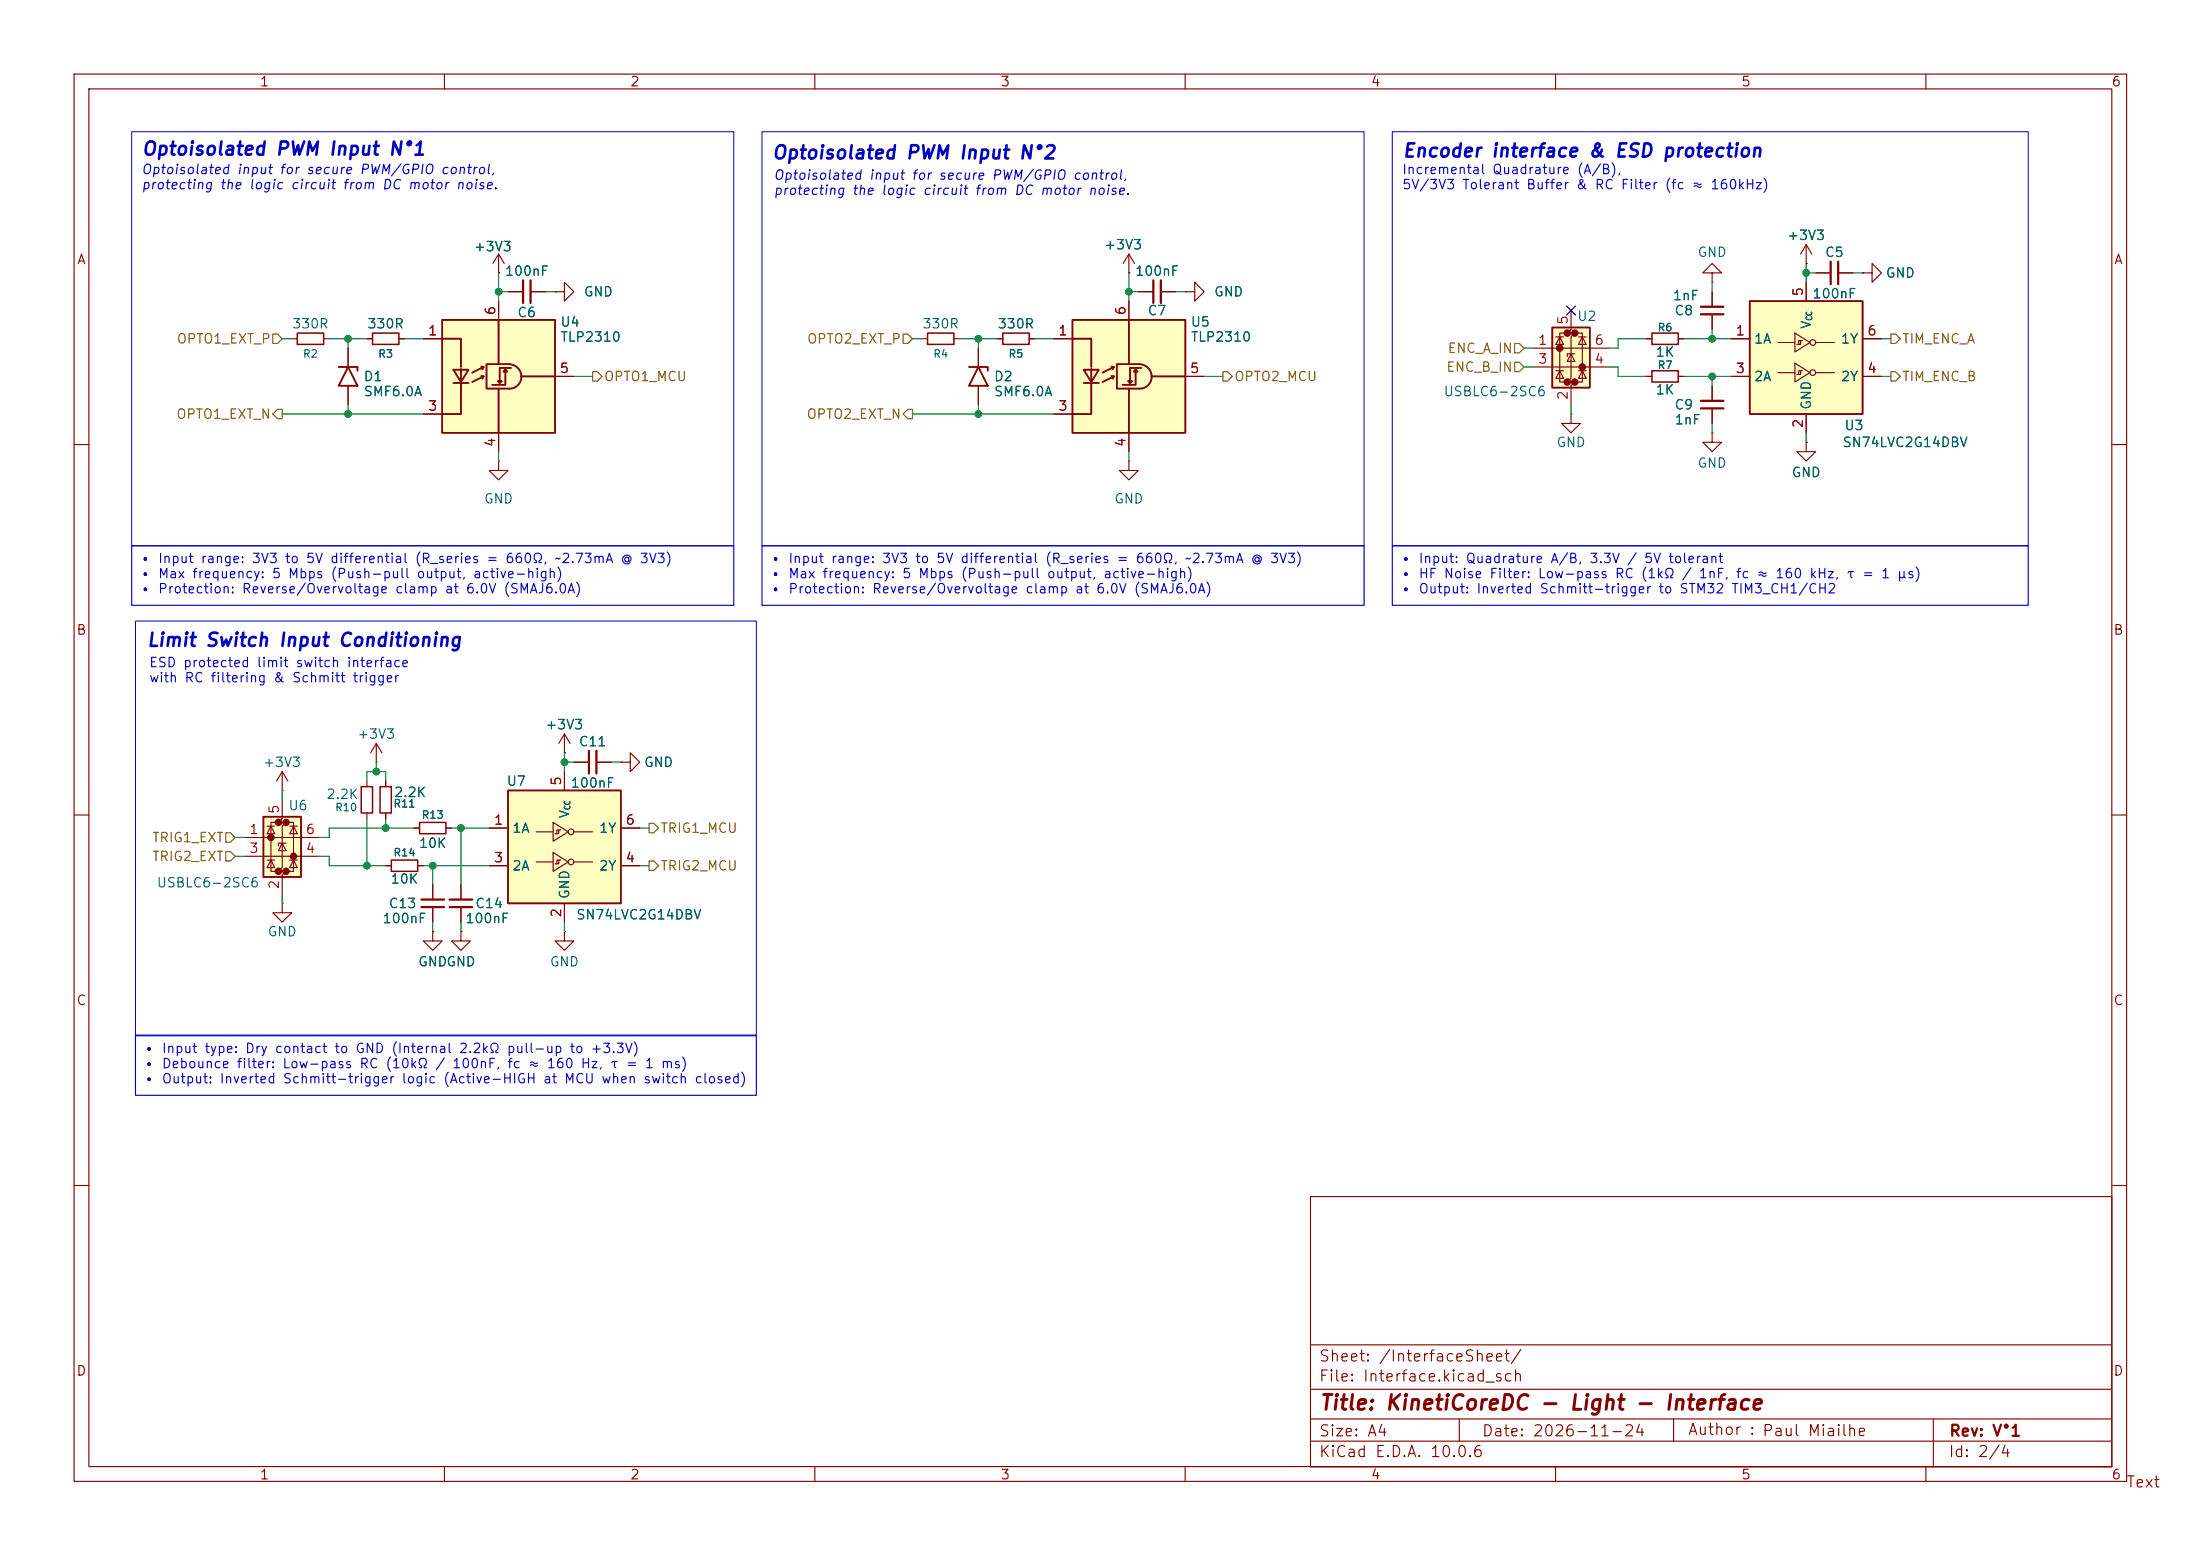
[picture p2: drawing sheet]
<svg xmlns="http://www.w3.org/2000/svg" width="297mm" height="210mm" viewBox="0 0 297 210" stroke-linecap="round" stroke-linejoin="round" font-family="sans-serif">
<g fill="none" stroke="#840000" stroke-width=".15">
<path d="M10 10h277.1v189.9h-277.1zM12 12h273.1v185.9h-273.1zM60 10v2M110 10v2M160 10v2M210 10v2M260 10v2M10 60h2M285.1 60h1.9M10 110h2M285.1 110h1.9M10 160h2"/>
<path d="M176.9 161.5h108.2v36.5h-108.2zM285.1 160h1.9M60 198v2M110 198v2M160 198v2M177 194.5h108M177 191.5h108M177 187.5h108M177 181.5h108M197 191.5v3M210 198v2M225.9 191.5v3"/>
<path d="M260 198v2M261 191.5v6.5"/>
</g>
<path d="M59.7 43.2h15.2v15.2h-15.2z" fill="#ffffc2"/>
<g fill="none" stroke="#840000" stroke-width=".25">
<path d="M59.7 43.2h15.2v15.2h-15.2zM59.7 45.7h2.5v3.8M61.2 49.9h2l-1 1.7zM61.2 51.7h2M62.2 51.7v4.2h-2.5M62.2 49.8v1.8M65 49.5h.3M65 50.7l.3 .1M65.3 49.5l-1.5 .8M65.3 50.8l-1.5 .8M65.3 49.5l-.2 .3M65.3 50.8l-.2 .3"/>
<path d="M67.3 43.2v5.9M67.3 52.5v5.9M68.2 49.9v2h-1.8M68.2 49.9l.3 .3h-.5zM69 49.7h-1.5v2l.2-.3h-.5l.3 .3M70.4 50.8a1.71 1.71 0 0 0-1.7-1.7h-3v3.4h3a1.59 1.59 0 0 0 1.7-1.7h4.5"/>
</g>
<g fill="none" stroke="#840000" stroke-width=".15">
<path d="M245.1 36.8h2M248.2 36.8h2M57.1 45.7h2.6M57.1 55.9h2.6M67.3 40.6v2.6M67.3 58.4v2.6M74.9 50.8h2.6M38.1 106.7h.1M38.1 104.1l-.8 1.3M38.1 104.1l.8 1.3M38.1 104.1v2.6M49.5 105.4v.8"/>
<path d="M49.5 109.7v.8M38.1 121.9v1.3h1.3l-1.3 1.3-1.3-1.3h1.3M38.1 121.9h.1M62.2 125.7v1.3h1.3l-1.3 1.3-1.2-1.3h1.2M62.2 125.7h.1"/>
</g>
<path d="M247.1 35.3v3.1M248.2 35.3v3.1" fill="none" stroke="#840000" stroke-width=".3"/>
<path d="M48.8 106.2h1.5v3.5h-1.5z" fill="none" stroke="#840000" stroke-width=".2"/>
<path d="M68.6 106.7h15.2v15.2h-15.2z" fill="#ffffc2"/>
<path d="M130.8 49.5h2.5v.5M132.1 49.5l1.2 2.6h-2.5zM68.6 106.7h15.2v15.2h-15.2z" fill="none" stroke="#840000" stroke-width=".25"/>
<g fill="none" stroke="#840000" stroke-width=".15">
<path d="M152.4 36.8h.1M152.4 34.3l-.8 1.3M152.4 34.3l.8 1.3M152.4 34.3v2.5M153.7 39.4h2M156.7 39.4h2M124.5 45.7h.7M128.8 45.7h.7M132.1 47v2.5M132.1 52.1v2.5M134.6 45.7h.8M138.9 45.7h.8"/>
<path d="M67.3 62.2v1.3h1.3l-1.3 1.3-1.3-1.3h1.3M67.3 62.2h.1M50.8 102.9h.1M50.8 100.3l-.8 1.3M50.8 100.3l.8 1.3M50.8 100.3v2.6M52.1 116.8h.7M52.1 105.4v.8M52.1 109.7v.8M55.9 111.8h.7M56.4 116.8h.7M58.4 119.4v2"/>
<path d="M60.2 111.8h.8M62.2 119.4v2M66 111.8h2.6M66 116.8h2.6M72.4 112.3h2.3M72.4 116.3h2.3M74.7 111l2 1.3-2 1.2zM74.7 115.1l2 1.2-2 1.3zM74.9 112.5h.5v-.5h-.2v.5M74.9 116.6h.5v-.5h-.2v.5M75.4 112h.3M75.4 116.1h.3"/>
<path d="M76.2 104.1v2.6M77.5 112.3h2.5M77.5 116.3h2.5M83.8 111.8h2.6M83.8 116.8h2.6M58.4 125.7v1.3h1.3l-1.3 1.3-1.3-1.3h1.3M58.4 125.7h.1M58.4 122.4v2.1M62.2 122.4v2.1M76.2 121.9v2.6"/>
<circle cx="77.1" cy="112.3" r=".38"/>
<circle cx="77.1" cy="116.3" r=".38"/>
</g>
<path d="M155.7 37.8v3.1M156.7 37.8v3.1M56.9 122.4h3M56.9 121.4h3M60.7 122.4h3.1M60.7 121.4h3.1" fill="none" stroke="#840000" stroke-width=".3"/>
<path d="M125.2 45h3.6v1.5h-3.6zM135.4 45h3.5v1.5h-3.5zM51.3 106.2h1.5v3.5h-1.5zM52.8 116.1h3.6v1.5h-3.6zM56.6 111h3.6v1.5h-3.6z" fill="none" stroke="#840000" stroke-width=".2"/>
<path d="M35.6 110.2h5v8.2h-5z" fill="#ffffc2"/>
<g fill="#840000" stroke="#840000" stroke-width=".51">
<circle cx="36.6" cy="113" r=".25"/>
<circle cx="37.6" cy="111" r=".25"/>
<circle cx="37.6" cy="117.6" r=".25"/>
<circle cx="38.6" cy="111" r=".25"/>
<circle cx="38.6" cy="117.6" r=".25"/>
<circle cx="39.6" cy="115.6" r=".25"/>
</g>
<g fill="none" stroke="#840000" stroke-width=".15">
<path d="M67.3 36.8h.1M67.3 34.3l-.8 1.3M67.3 34.3l.8 1.3M67.3 34.3v2.5M68.6 39.4h2M71.6 39.4h2.1M74.9 39.4h1.3v-1.3l1.3 1.3-1.3 1.2v-1.2M74.9 39.4h.1M231.1 39.4v2M39.4 45.7h.7M43.7 45.7h.7M47 47v2.5"/>
<path d="M47 52.1v2.5M49.5 45.7h.8M53.8 45.7h.8M222.2 45.7h.8M222.2 50.8h.8M226.6 45.7h.7M226.6 50.8h.7M231.1 42.4v2.1M243.8 59.7v1.3h1.3l-1.3 1.2-1.2-1.2h1.2M243.8 59.7h.1M76.2 99.1l-.8 1.2M76.2 99.1l.8 1.2"/>
<path d="M76.2 99.1v2.5M33 113h10.2M33 115.6h10.2M36.1 116.1h1M36.1 111.5h1M36.6 111.5l.5 1h-1zM36.6 116.1l.5 1h-1zM37.6 111h-1v6.6h1M38.1 108v2.5l-.5 .5h1l-.5 .5v5.6l-.5 .5h1l-.5 .5v2.6M38.1 113.8l.5 1h-1zM38.6 113.8h-1v.4M38.6 111h1v6.6h-1"/>
<path d="M39.1 116.1h1M39.1 111.5h1M39.6 111.5l.5 1h-1zM39.6 116.1l.5 1h-1zM76.2 101.6h.1M77.5 102.9h2M80.5 102.9h2M83.8 102.9h1.3v-1.3l1.3 1.3-1.3 1.2v-1.2M83.8 102.9h.1M76.2 125.7v1.3h1.3l-1.3 1.3-1.3-1.3h1.3M76.2 125.7h.1"/>
</g>
<path d="M45.7 49.5h2.6v.5M47 49.5l1.3 2.6h-2.6zM35.6 110.2h5v8.2h-5z" fill="none" stroke="#840000" stroke-width=".25"/>
<path d="M70.6 37.8v3.1M71.6 37.8v3.1M229.6 41.4h3.1M229.6 42.4h3.1M79.5 101.3v3.1M80.5 101.3v3.1" fill="none" stroke="#840000" stroke-width=".3"/>
<path d="M40.1 45h3.6v1.5h-3.6zM50.3 45h3.5v1.5h-3.5zM223 45h3.6v1.5h-3.6zM223 50h3.6v1.6h-3.6z" fill="none" stroke="#840000" stroke-width=".2"/>
<path d="M144.8 43.2h15.2v15.2h-15.2z" fill="#ffffc2"/>
<g fill="none" stroke="#840000" stroke-width=".25">
<path d="M144.8 43.2h15.2v15.2h-15.2zM144.8 45.7h2.5v3.8M146.3 49.9h2l-1 1.7zM146.3 51.7h2M147.3 51.7v4.2h-2.5M147.3 49.8v1.8M150.1 49.5h.3M150.1 50.7l.3 .1M150.4 49.5l-1.6 .8M150.4 50.8l-1.6 .8M150.4 49.5l-.2 .3M150.4 50.8l-.2 .3"/>
<path d="M150.8 49.1h3a1.65 1.65 0 0 1 1.7 1.7 1.65 1.65 0 0 1-1.7 1.7h-3zM152.4 43.2v5.9M152.4 52.5v5.9M153.1 50.2l.2-.3 .3 .3zM153.3 49.9v2h-1.8M154.1 49.7h-1.5v2l.2-.3h-.5l.3 .3M155.5 50.8h4.5"/>
</g>
<g fill="none" stroke="#840000" stroke-width=".15">
<path d="M160 39.4h1.3v-1.3l1.3 1.3-1.3 1.2v-1.2M160 39.4h.1M142.2 45.7h2.6M142.2 55.9h2.6M152.4 40.6v2.6M152.4 58.4v2.6M160 50.8h2.6M212.1 55.9v1.3h1.3l-1.3 1.2-1.3-1.2h1.3M212.1 55.9h.1M231.1 58.4v1.3h1.3l-1.3 1.3-1.2-1.3h1.2M231.1 58.4h.1M231.1 52.1v2"/>
<path d="M231.1 55.1v2.1M152.4 62.2v1.3h1.3l-1.3 1.3-1.3-1.3h1.3M152.4 62.2h.1"/>
</g>
<path d="M229.6 55.1h3.1M229.6 54.1h3.1" fill="none" stroke="#840000" stroke-width=".3"/>
<path d="M209.5 44.2h5.1v8.1h-5.1z" fill="#ffffc2"/>
<g fill="#840000" stroke="#840000" stroke-width=".51">
<circle cx="210.6" cy="47" r=".25"/>
<circle cx="211.6" cy="45" r=".25"/>
<circle cx="211.6" cy="51.6" r=".25"/>
<circle cx="212.6" cy="45" r=".25"/>
<circle cx="212.6" cy="51.6" r=".25"/>
<circle cx="213.6" cy="49.5" r=".25"/>
</g>
<g fill="none" stroke="#840000" stroke-width=".15">
<path d="M231.1 36.8h1.3l-1.3-1.2-1.2 1.2h1.2v1.3M231.1 38.1h.1M207 47h10.2M207 49.5h10.2M210.1 50h1M210.1 45.5h1M210.6 45.5l.5 1h-1zM210.6 50l.5 1.1h-1zM211.6 45h-1v6.6h1M212.1 41.9v2.6l-.5 .5h1l-.5 .5v5.6l-.5 .5h1l-.5 .5v2.5M212.1 47.8l.5 1h-1zM212.6 47.8h-1v.3"/>
<path d="M212.6 45h1v6.6h-1M213.1 50h1M213.1 45.5h1M213.6 45.5l.5 1h-1zM213.6 50l.5 1.1h-1z"/>
</g>
<path d="M209.5 44.2h5.1v8.1h-5.1z" fill="none" stroke="#840000" stroke-width=".25"/>
<path d="M236.2 40.6h15.3v15.3h-15.3z" fill="#ffffc2"/>
<path d="M236.2 40.6h15.3v15.3h-15.3z" fill="none" stroke="#840000" stroke-width=".25"/>
<g fill="none" stroke="#840000" stroke-width=".15">
<path d="M67.3 36.8h.1M68.6 39.4h2M71.6 39.4h2.1M74.9 39.4h.1M152.4 36.8h.1M153.7 39.4h2M156.7 39.4h2M160 39.4h.1M231.1 39.4v2M243.8 35.6h.1M243.8 33v2.6M243.8 38.1v2.5"/>
<path d="M243.8 33l-.7 1.3M243.8 33l.8 1.3M245.1 36.8h2M248.2 36.8h2M251.5 36.8h1.2v-1.2l1.3 1.2-1.3 1.3v-1.3M251.5 36.8h.1M47 47v2.5M47 52.1v2.5M49.5 45.7h.8M53.8 45.7h.8M57.1 45.7h2.6M57.1 55.9h2.6"/>
<path d="M67.3 40.6v2.6M67.3 58.4v2.6M74.9 50.8h2.6M132.1 47v2.5M132.1 52.1v2.5M134.6 45.7h.8M138.9 45.7h.8M142.2 45.7h2.6M142.2 55.9h2.6M152.4 40.6v2.6M152.4 58.4v2.6M160 50.8h2.6"/>
<path d="M222.2 45.7h.8M222.2 50.8h.8M226.6 45.7h.7M226.6 50.8h.7M231.1 42.4v2.1M231.1 52.1v2M231.1 55.1v2.1M233.7 45.7h2.5M233.7 50.8h2.5M240 46.2h2.3M240 50.3h2.3M242.3 45l2 1.2-2 1.3z"/>
<path d="M242.3 49l2 1.3-2 1.3zM242.6 46.5h.5v-.5h-.3v.5M242.6 50.5h.5v-.5h-.3v.5M243.1 46h.2M243.1 50h.2M243.8 59.7h.1M243.8 55.9v2.5M245.1 46.2h2.5M245.1 50.3h2.5M251.5 45.7h2.5M251.5 50.8h2.5M52.1 116.8h.7"/>
<path d="M52.1 105.4v.8M52.1 109.7v.8M55.9 111.8h.7M56.4 116.8h.7M58.4 119.4v2M60.2 111.8h.8M62.2 119.4v2M66 111.8h2.6M66 116.8h2.6M76.2 101.6h.1M76.2 104.1v2.6M77.5 102.9h2"/>
<path d="M80.5 102.9h2M83.8 102.9h.1M83.8 111.8h2.6M83.8 116.8h2.6M58.4 125.7h.1M58.4 122.4v2.1M62.2 125.7h.1M62.2 122.4v2.1M76.2 121.9v2.6"/>
<circle cx="244.7" cy="46.2" r=".38"/>
<circle cx="244.7" cy="50.3" r=".38"/>
</g>
<g fill="none" stroke="#725600" stroke-width=".15">
<path d="M36.8 45.1h.7l.6 .6-.6 .7h-.7zM37.5 55.2h.6v1.3h-.6l-.7-.6zM80 50.2h.6l.7 .6-.7 .6h-.6zM121.9 55.9l.7-.7h.6v1.3h-.6zM121.9 45.1h.7l.6 .6-.6 .7h-.7zM165.1 50.2h.6l.7 .6-.7 .6h-.6zM204.5 48.9h.6l.6 .6-.6 .7h-.6zM204.5 46.4h.6l.6 .6-.6 .6h-.6zM255.3 45.1h.6l.6 .6-.6 .7h-.6zM255.3 50.2h.6l.6 .6-.6 .6h-.6zM30.5 112.4h.6l.6 .6-.6 .7h-.6zM30.5 114.9h.6l.6 .7-.6 .6h-.6z"/>
<path d="M87.6 116.2h.7l.6 .6-.6 .7h-.7zM87.6 111.1h.7l.6 .7-.6 .6h-.7z"/>
</g>
<g fill="none" stroke="#009600" stroke-width=".15">
<path d="M67.3 36.8v3.8M67.3 39.4h1.3M73.7 39.4h1.2M152.4 39.4h1.3M152.4 36.8v3.8M158.7 39.4h1.3M231.1 38.1v1.3M243.8 35.6v2.5M243.8 36.8h1.3M250.2 36.8h1.3M38.1 55.9h19M38.1 45.7h1.3"/>
<path d="M44.4 45.7h5.1M47 45.7v1.3M47 54.6v1.3M54.6 45.7h2.5M77.5 50.8h2.5M123.2 55.9h19M123.2 45.7h1.3M129.5 45.7h5.1M132.1 45.7v1.3M132.1 54.6v1.3M139.7 45.7h2.5M162.6 50.8h2.5"/>
<path d="M205.7 47h1.3M205.7 49.5h1.3M212.1 54.6v1.3M217.2 49.5h1.2v1.3h3.8M222.2 45.7h-3.8v1.3h-1.2M227.3 45.7h6.4M227.3 50.8h6.4M231.1 44.5v1.2M231.1 50.8v1.3M231.1 57.2v1.2M243.8 58.4v1.3M254 45.7h1.3"/>
<path d="M254 50.8h1.3M67.3 61v1.2M152.4 61v1.2M31.7 113h1.3M31.7 115.6h1.3M38.1 106.7v1.3M43.2 115.6h1.2v1.2h7.7M49.5 105.4v-1.3h2.6v1.3M49.5 110.5v6.3M50.8 102.9v1.2M52.1 110.5v1.3M55.9 111.8h-11.5v1.2h-1.2"/>
<path d="M57.1 116.8h8.9M58.4 116.8v2.6M61 111.8h5M62.2 111.8v7.6M76.2 102.9h1.3M76.2 101.6v2.5M82.5 102.9h1.3M86.4 116.8h1.2M86.4 111.8h1.2M38.1 120.7v1.2M58.4 124.5v1.2M62.2 124.5v1.2"/>
<path d="M76.2 124.5v1.2"/>
</g>
<path d="M211.5 41.3l1.2 1.2M212.7 41.3l-1.2 1.2" fill="none" stroke="#000084" stroke-width=".15"/>
<path d="M17.8 73.7h81.3v8h-81.3zM102.9 73.7h81.2v8h-81.2zM188 73.7h85.8v8h-85.8zM18.3 139.8h83.8v8h-83.8z" fill="none" stroke="#0000c2" stroke-width=".15"/>
<path d="M17.8 17.8h81.3v55.9h-81.3zM102.9 17.8h81.2v55.9h-81.2zM188 17.8h85.8v55.9h-85.8zM18.3 83.8h83.8v55.9h-83.8z" fill="none" stroke="#0000c2" stroke-width=".14"/>
<g fill="#009600" stroke="#009600" stroke-width=".14">
<circle cx="67.3" cy="39.4" r=".46"/>
<circle cx="47" cy="45.7" r=".46"/>
<circle cx="47" cy="55.9" r=".46"/>
<circle cx="152.4" cy="39.4" r=".46"/>
<circle cx="132.1" cy="45.7" r=".46"/>
<circle cx="132.1" cy="55.9" r=".46"/>
<circle cx="50.8" cy="104.1" r=".46"/>
<circle cx="62.2" cy="111.8" r=".46"/>
<circle cx="52.1" cy="111.8" r=".46"/>
<circle cx="49.5" cy="116.8" r=".46"/>
<circle cx="243.8" cy="36.8" r=".46"/>
<circle cx="231.1" cy="50.8" r=".46"/>
<circle cx="231.1" cy="45.7" r=".46"/>
<circle cx="76.2" cy="102.9" r=".46"/>
<circle cx="58.4" cy="116.8" r=".46"/>
</g>
<text font-size="2" fill="#840000" x="178" y="190.8">Title: KinetiCoreDC - Light - Interface</text>
<g font-size="1.8" fill="#0000c2">
<text x="19" y="21.4">Optoisolated PWM Input N°1</text>
<text x="104.1" y="21.9">Optoisolated PWM Input N°2</text>
<text x="189.2" y="21.7">Encoder interface &amp; ESD protection</text>
<text x="19.7" y="87.7">Limit Switch Input Conditioning</text>
</g>
<g font-size="1.5" fill="#840000">
<text x="178" y="184.1">Sheet: /InterfaceSheet/</text>
<text x="178" y="186.8">File: Interface.kicad_sch</text>
<text x="178" y="197">KiCad E.D.A. 10.0.6</text>
<text x="178" y="194.2">Size: A4</text>
<text x="200" y="194.2">Date: 2026-11-24</text>
<text x="227.8" y="194.1">Author : Paul Miailhe</text>
<text x="263" y="197">Id: 2/4</text>
<text x="263" y="194.2">Rev: V°1</text>
<text x="287" y="201.1">Text</text>
</g>
<g font-size="1.3" fill="#840000">
<text x="35" y="12">1</text>
<text x="85" y="12">2</text>
<text x="135" y="12">3</text>
<text x="185" y="12">4</text>
<text x="235" y="12">5</text>
<text x="285" y="12">6</text>
<text x="10.3" y="36">A</text>
<text x="285.3" y="36">A</text>
<text x="10.2" y="86">B</text>
<text x="285.2" y="86">B</text>
<text x="10.2" y="136">C</text>
<text x="285.2" y="136">C</text>
<text x="10.2" y="186">D</text>
<text x="285.2" y="186">D</text>
<text x="35" y="200">1</text>
<text x="85" y="200">2</text>
<text x="135" y="200">3</text>
<text x="185" y="200">4</text>
<text x="235" y="200">5</text>
<text x="285" y="200">6</text>
</g>
<g font-size="1.3" fill="#0000c2">
<text x="19" y="23.8">Optoisolated input for secure PWM/GPIO control,</text>
<text x="189.2" y="23.8">Incremental Quadrature (A/B),</text>
<text x="19" y="25.9">protecting the logic circuit from DC motor noise.</text>
<text x="104.3" y="24.6">Optoisolated input for secure PWM/GPIO control,</text>
<text x="104.3" y="26.6">protecting the logic circuit from DC motor noise.</text>
<text x="189.2" y="25.9">5V/3V3 Tolerant Buffer &amp; RC Filter (fc ≈ 160kHz)</text>
<text x="18.7" y="76.3">• Input range: 3V3 to 5V differential (R_series = 660Ω, ~2.73mA @ 3V3)</text>
<text x="103.8" y="76.3">• Input range: 3V3 to 5V differential (R_series = 660Ω, ~2.73mA @ 3V3)</text>
<text x="188.9" y="76.3">• Input: Quadrature A/B, 3.3V / 5V tolerant</text>
<text x="18.7" y="78.4">• Max frequency: 5 Mbps (Push-pull output, active-high)</text>
<text x="18.7" y="80.4">• Protection: Reverse/Overvoltage clamp at 6.0V (SMAJ6.0A)</text>
<text x="103.8" y="78.4">• Max frequency: 5 Mbps (Push-pull output, active-high)</text>
<text x="103.8" y="80.4">• Protection: Reverse/Overvoltage clamp at 6.0V (SMAJ6.0A)</text>
<text x="188.9" y="78.4">• HF Noise Filter: Low-pass RC (1kΩ / 1nF, fc ≈ 160 kHz, τ = 1 µs)</text>
<text x="188.9" y="80.4">• Output: Inverted Schmitt-trigger to STM32 TIM3_CH1/CH2</text>
<text x="20" y="90.4">ESD protected limit switch interface</text>
<text x="20" y="92.4">with RC filtering &amp; Schmitt trigger</text>
<text x="19.2" y="142.4">• Input type: Dry contact to GND (Internal 2.2kΩ pull-up to +3.3V)</text>
<text x="19.2" y="144.5">• Debounce filter: Low-pass RC (10kΩ / 100nF, fc ≈ 160 Hz, τ = 1 ms)</text>
<text x="19.2" y="146.5">• Output: Inverted Schmitt-trigger logic (Active-HIGH at MCU when switch closed)</text>
</g>
<g font-size="1.3" fill="#006464">
<text x="63.9" y="34.2">+3V3</text>
<text x="149" y="34">+3V3</text>
<text x="229.1" y="35">GND</text>
<text x="241.2" y="32.7">+3V3</text>
<text x="246.3" y="35">C5</text>
<text x="68.1" y="37.5">100nF</text>
<text x="78.7" y="40.3">GND</text>
<text x="153.1" y="37.5">100nF</text>
<text x="163.8" y="40.3">GND</text>
<text x="225.7" y="40.8">1nF</text>
<text x="244.6" y="40.6">100nF</text>
<text x="254.5" y="37.8">GND</text>
<text x="39.3" y="44.7">330R</text>
<text x="49.5" y="44.7">330R</text>
<text x="69.8" y="43.1">C6</text>
<text x="75.6" y="44.4">U4</text>
<text x="75.6" y="46.4">TLP2310</text>
<text x="124.4" y="44.7">330R</text>
<text x="134.6" y="44.7">330R</text>
<text x="154.8" y="42.9">C7</text>
<text x="160.7" y="44.4">U5</text>
<text x="160.7" y="46.4">TLP2310</text>
<text x="212.8" y="43.6">U2</text>
<text x="226" y="42.9">C8</text>
<text x="236.7" y="46.7">1A</text>
<text x="244.8" y="44.5" transform="rotate(-90 244.8 44.5)">V</text>
<text x="248.4" y="46.7">1Y</text>
<text x="49" y="51.8">D1</text>
<text x="49" y="53.8">SMF6.0A</text>
<text x="134.1" y="51.8">D2</text>
<text x="134.1" y="53.8">SMF6.0A</text>
<text x="194.8" y="53.8">USBLC6-2SC6</text>
<text x="223.4" y="48.5">1K</text>
<text x="223.4" y="53.5">1K</text>
<text x="236.7" y="51.8">2A</text>
<text x="248.4" y="51.8">2Y</text>
<text x="226" y="55.6">C9</text>
<text x="226" y="57.6">1nF</text>
<text x="244.8" y="55.4" transform="rotate(-90 244.8 55.4)">GND</text>
<text x="248.9" y="58.4">U3</text>
<text x="210" y="60.7">GND</text>
<text x="229.1" y="63.4">GND</text>
<text x="241.8" y="64.7">GND</text>
<text x="248.7" y="60.7">SN74LVC2G14DBV</text>
<text x="65.2" y="68.3">GND</text>
<text x="150.3" y="68.3">GND</text>
<text x="48.1" y="100">+3V3</text>
<text x="73.5" y="98.8">+3V3</text>
<text x="78" y="101">C11</text>
<text x="35.4" y="103.8">+3V3</text>
<text x="53.1" y="107.9">2.2K</text>
<text x="68.3" y="106.4">U7</text>
<text x="76.9" y="106.6">100nF</text>
<text x="86.9" y="103.8">GND</text>
<text x="38.8" y="109.7">U6</text>
<text x="44" y="108.2">2.2K</text>
<text x="69.1" y="112.7">1A</text>
<text x="77.2" y="110.5" transform="rotate(-90 77.2 110.5)">V</text>
<text x="80.8" y="112.7">1Y</text>
<text x="52.6" y="119.6">10K</text>
<text x="56.4" y="114.8">10K</text>
<text x="69.1" y="117.8">2A</text>
<text x="80.8" y="117.8">2Y</text>
<text x="21.1" y="120.1">USBLC6-2SC6</text>
<text x="51.5" y="124.9">100nF</text>
<text x="52.4" y="122.9">C13</text>
<text x="62.7" y="124.9">100nF</text>
<text x="64.1" y="122.9">C14</text>
<text x="77.2" y="121.4" transform="rotate(-90 77.2 121.4)">GND</text>
<text x="77.7" y="124.4">SN74LVC2G14DBV</text>
<text x="36" y="126.7">GND</text>
<text x="56.4" y="130.8">GNDGND</text>
<text x="74.1" y="130.8">GND</text>
</g>
<g font-size="1.3" fill="#a90000">
<text x="243.7" y="40.1" transform="rotate(-90 243.7 40.1)">5</text>
<text x="57.7" y="45.6">1</text>
<text x="67.2" y="42.6" transform="rotate(-90 67.2 42.6)">6</text>
<text x="142.8" y="45.6">1</text>
<text x="152.3" y="42.6" transform="rotate(-90 152.3 42.6)">6</text>
<text x="207.5" y="46.9">1</text>
<text x="212" y="43.9" transform="rotate(-90 212 43.9)">5</text>
<text x="215.2" y="46.9">6</text>
<text x="234.2" y="45.6">1</text>
<text x="252" y="45.6">6</text>
<text x="75.5" y="50.7">5</text>
<text x="160.6" y="50.7">5</text>
<text x="207.5" y="49.4">3</text>
<text x="215.2" y="49.4">4</text>
<text x="234.2" y="50.7">3</text>
<text x="252" y="50.7">4</text>
<text x="57.7" y="55.7">3</text>
<text x="142.8" y="55.7">3</text>
<text x="212" y="54.1" transform="rotate(-90 212 54.1)">2</text>
<text x="243.7" y="57.9" transform="rotate(-90 243.7 57.9)">2</text>
<text x="67.2" y="60.4" transform="rotate(-90 67.2 60.4)">4</text>
<text x="152.3" y="60.4" transform="rotate(-90 152.3 60.4)">4</text>
<text x="76.1" y="106.1" transform="rotate(-90 76.1 106.1)">5</text>
<text x="33.6" y="112.9">1</text>
<text x="38" y="110" transform="rotate(-90 38 110)">5</text>
<text x="41.2" y="112.9">6</text>
<text x="66.6" y="111.6">1</text>
<text x="84.4" y="111.6">6</text>
<text x="33.6" y="115.4">3</text>
<text x="41.2" y="115.4">4</text>
<text x="66.6" y="116.7">3</text>
<text x="84.4" y="116.7">4</text>
<text x="38" y="120.1" transform="rotate(-90 38 120.1)">2</text>
<text x="76.1" y="123.9" transform="rotate(-90 76.1 123.9)">2</text>
</g>
<g font-size="1.3" fill="#725600">
<text x="23.8" y="46.7">OPTO1_EXT_P</text>
<text x="108.9" y="46.7">OPTO2_EXT_P</text>
<text x="195.3" y="48">ENC_A_IN</text>
<text x="256.7" y="46.7">TIM_ENC_A</text>
<text x="81.4" y="51.8">OPTO1_MCU</text>
<text x="166.5" y="51.8">OPTO2_MCU</text>
<text x="195.2" y="50.5">ENC_B_IN</text>
<text x="256.7" y="51.8">TIM_ENC_B</text>
<text x="23.7" y="56.8">OPTO1_EXT_N</text>
<text x="108.8" y="56.8">OPTO2_EXT_N</text>
<text x="20.4" y="114">TRIG1_EXT</text>
<text x="89.1" y="112.7">TRIG1_MCU</text>
<text x="20.4" y="116.5">TRIG2_EXT</text>
<text x="89.1" y="117.8">TRIG2_MCU</text>
</g>
<g font-size="1" fill="#006464">
<text x="223.7" y="45">R6</text>
<text x="40.8" y="48.5">R2</text>
<text x="51" y="48.5">R3</text>
<text x="125.9" y="48.5">R4</text>
<text x="136.1" y="48.5">R5</text>
<text x="223.7" y="50">R7</text>
<text x="45.2" y="109.7">R10</text>
<text x="53" y="109.2">R11</text>
<text x="56.8" y="110.8">R13</text>
<text x="53" y="115.8">R14</text>
</g>
<g font-size=".8" fill="#006464">
<text x="244.8" y="43.3" transform="rotate(-90 244.8 43.3)">CC</text>
<text x="77.2" y="109.4" transform="rotate(-90 77.2 109.4)">CC</text>
</g>
</svg>
